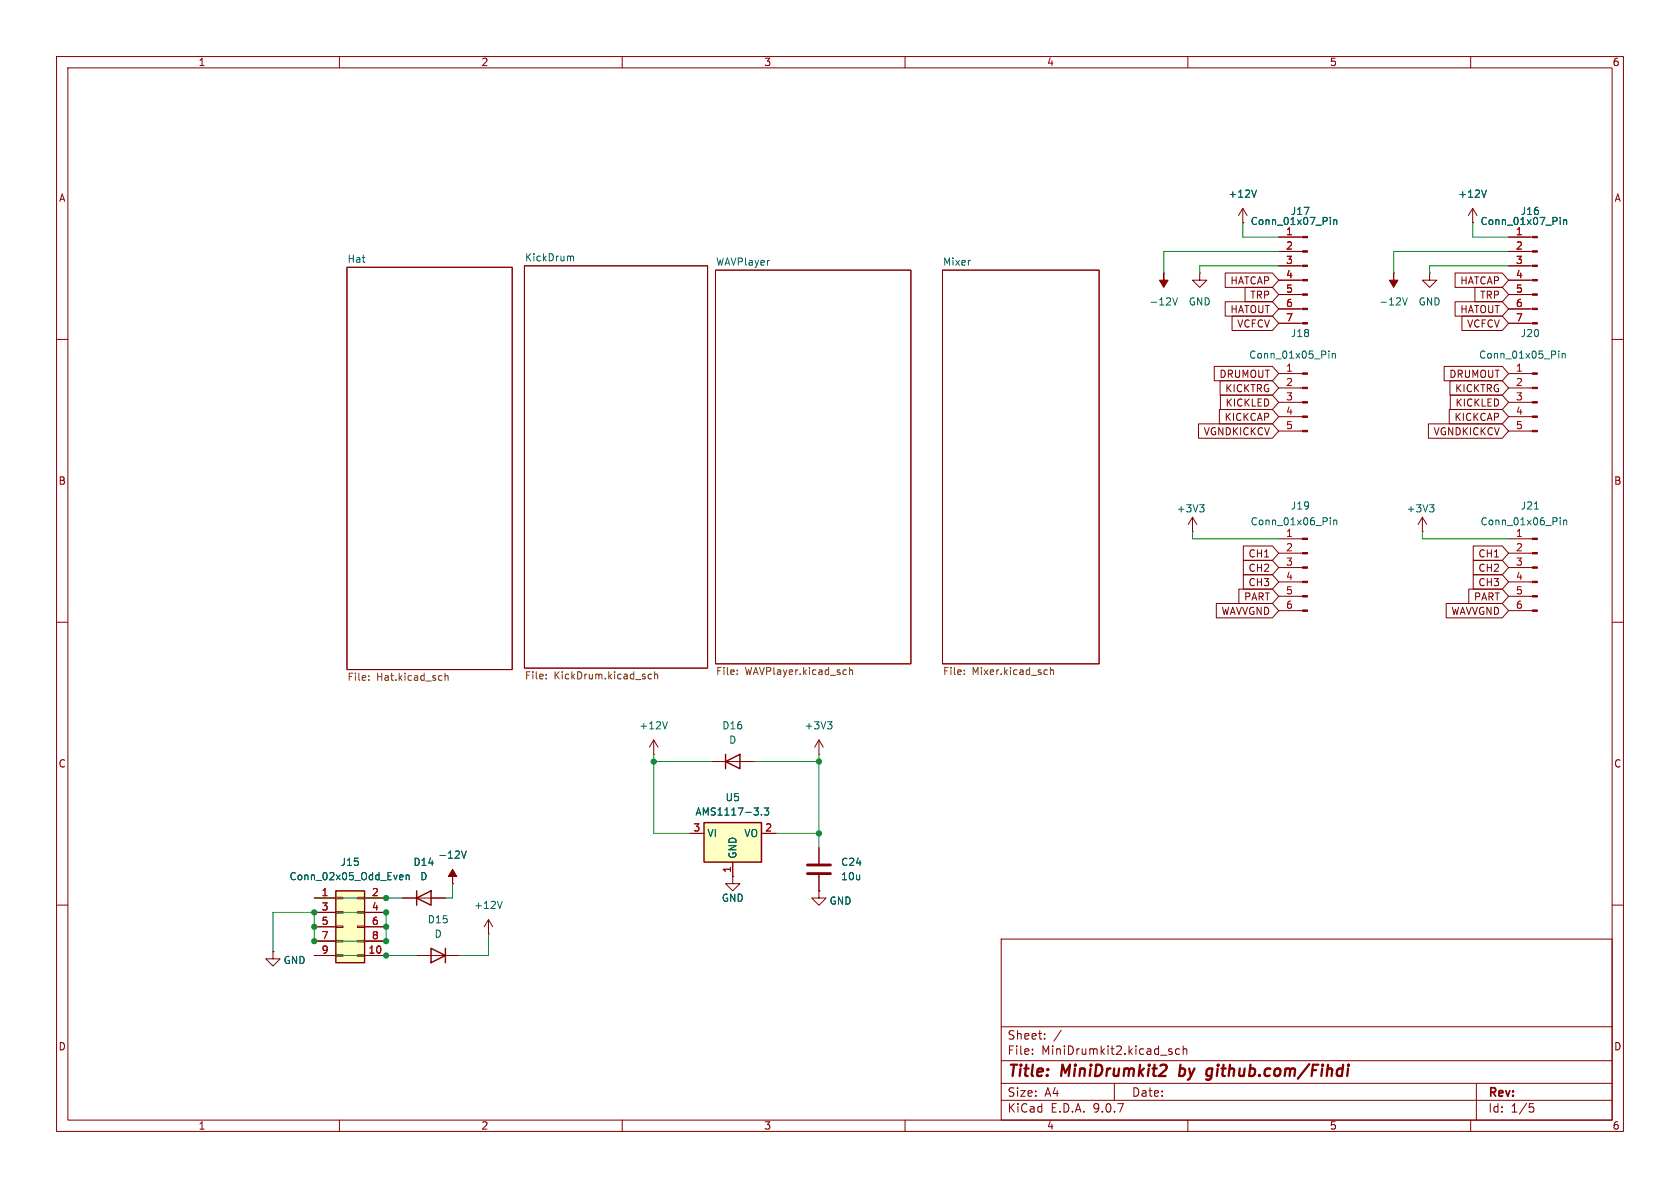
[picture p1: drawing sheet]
<svg xmlns="http://www.w3.org/2000/svg" width="297mm" height="210mm" viewBox="0 0 297 210" stroke-linecap="round" stroke-linejoin="round" font-family="sans-serif">
<g fill="none" stroke="#840000" stroke-width=".18">
<path d="M10 10h277v190h-277zM12 12h273v186h-273zM60 10v2M110 10v2M160 10v2M210 10v2M260 10v2M61.3 47.2h29.3v71.2h-29.3zM92.7 47h32.4v71.1h-32.4zM126.5 47.8h34.5v69.5h-34.5zM166.6 47.8h27.7v69.5h-27.7zM10 60h2"/>
<path d="M285 60h2M10 110h2M285 110h2M10 160h2M73.7 168.9h7.6M177 166h108v32h-108zM285 160h2M60 198v2M110 198v2M160 198v2M177 194.5h108M177 191.5h108"/>
<path d="M177 187.5h108M177 181.5h108M182.5 186.3v.1M182.5 185.5v.1M184.7 183.6v.1M184.7 182.8v.1M187.6 182.1l-1.3 2M197 191.5v3M206.7 185.8l.5 .2v.2l-.2 .2-.4-.1M206.7 185.5h.5M208.5 185.5l-.4-.1-.3 .3v.4l.2 .2h.5M209.2 185.5l.2-.1 .3 .1 .1 .9"/>
<path d="M209.2 184.9v1.5M210 198v2M260 198v2M261 191.5v6.5M270.4 195.1h.7M270.5 195.7h.4l.3 .3-.2 .5-.5 .1"/>
</g>
<path d="M208.5 190.1l.1 .1M208.7 188.2l-.3 2M213.8 188.9h.3M214.1 190.5l-.4 .4M214.2 190.1l-.6 .1" fill="none" stroke="#840000" stroke-width=".4"/>
<g fill="none" stroke="#725600" stroke-width=".18">
<path d="M65.2 119.5v.1M78.7 119v1.3M78.7 119.5l.2-.1 .3 .1v.8M96.6 119.9v.1M96.6 119.2v.2M115.2 119.2h-.4l-.2 .2 .1 .6h.5M115.7 119.3l.2-.1h.3l.1 .8M115.7 118.7v1.3M130.3 119.1v.2M130.3 118.5v.1M149.5 118.4l.1 .1M149.6 119.2l-.1 .1"/>
<path d="M150.2 118.5l.2-.1 .3 .1v.8M150.2 118v1.3M170.5 119.1v.2M170.5 118.5v.1M184.8 118.4l.4 .1M185.2 119.2l-.4 .1M185.7 118.5l.2-.1 .3 .1 .1 .8M185.7 118v1.3M65.2 120.2v.1"/>
</g>
<path d="M100.9 45.4l.1-.1h.3l.1 .8" fill="none" stroke="#006464" stroke-width=".18"/>
<path d="M76.2 167.6l2.5 1.3-2.5 1.3zM78.7 167.6v2.6" fill="none" stroke="#840000" stroke-width=".25"/>
<path d="M124.5 145.4h10.1v7h-10.1z" fill="#ffffc2"/>
<path d="M73.7 158.8l2.5-1.3v2.5zM73.7 157.5v2.5M124.5 145.4h10.1v7h-10.1z" fill="none" stroke="#840000" stroke-width=".25"/>
<g fill="none" stroke="#840000" stroke-width=".18">
<path d="M219.7 39.4h.1M219.7 36.8l-.8 1.3M219.7 36.8l.8 1.3M219.7 36.8v2.6M260.3 39.4h.1M260.3 36.8l-.7 1.3M260.3 36.8l.8 1.3M260.3 36.8v2.6M226.1 41.9h4.2M226.1 44.5h4.2M226.1 47h4.2M226.1 49.5h4.2"/>
<path d="M226.1 52.1h4.2M226.1 54.6h4.2M226.1 57.2h4.2M246.4 48.3h.1M252.7 48.3v1.2h1.3l-1.3 1.3-1.2-1.3h1.2M252.7 48.3h.1M266.7 41.9h4.2M266.7 44.5h4.2M266.7 47h4.2M266.7 49.5h4.2M266.7 52.1h4.2M266.7 54.6h4.2"/>
<path d="M266.7 57.2h4.2M266.7 66h4.2M266.7 68.6h4.2M266.7 71.1h4.2M266.7 73.7h4.2M266.7 76.2h4.2M251.5 94h.1M251.5 91.4l-.8 1.3M251.5 91.4l.7 1.3M251.5 91.4v2.6M266.7 95.3h4.2M266.7 97.8h4.2"/>
<path d="M266.7 100.3h4.2M266.7 102.9h4.2M266.7 105.4h4.2M266.7 108h4.2M115.6 133.4h.1M115.6 130.8l-.8 1.3M115.6 130.8l.7 1.3M115.6 130.8v2.6M144.8 133.4h.1M144.8 130.8l-.8 1.3M144.8 130.8l.7 1.3M144.8 130.8v2.6"/>
<path d="M71.1 158.8h7.6M80 156.2h.1M121.9 147.3h2.6M129.5 152.4v2.5M134.6 147.3h2.6M48.3 168.2v1.3h1.2l-1.2 1.3-1.3-1.3h1.3M48.3 168.2h.1M86.4 165.1h.1M86.4 162.6l-.8 1.2M86.4 162.6l.7 1.2M86.4 162.6v2.5"/>
</g>
<g fill="none" stroke="#006464" stroke-width=".18">
<path d="M222.1 33.6l-.4 1.3M235.2 38.4v.1M235.2 38.8v.9M235.8 39l.2-.2 .3 .1v.8M235.8 38.8v.9M262.8 33.6l-.5 1.3M275.8 38.4v.1M275.8 38.8v.9M276.4 38.8v.9M276.4 39l.2-.2 .3 .1 .1 .8M248 52.6l.4 1.3 .4-1.3M275.6 62v.2"/>
<path d="M275.6 62.5v.8M276.2 62.5v.8M276.2 62.6l.2-.1h.3v.8M252.7 89.2h.8l-.4 .5M253.3 89.7l.2 .3v.3l-.2 .2M271.3 90h.7M275.8 91.5v.1M275.8 91.9v.9M276.4 91.9v.9M276.4 92.1l.2-.2 .3 .1 .1 .8M118 127.6l-.4 1.2M146.3 127.6h.8l-.4 .5"/>
<path d="M146.8 128.1l.3 .2v.3l-.3 .2M81.6 150.4l.4 1.3 .4-1.3M88.8 159.3l-.4 1.3M134.6 144v.1M135.1 142.8h.8l-.4 .5 .3 .1v.6l-.2 .1-.5-.1"/>
</g>
<g fill="#840000" stroke="#840000" stroke-width=".18">
<path d="M270.9 95.1h.9v.3h-.9z"/>
<path d="M270.9 97.7h.9v.2h-.9z"/>
<path d="M270.9 100.2h.9v.3h-.9z"/>
<path d="M270.9 102.7h.9v.3h-.9z"/>
<path d="M270.9 105.3h.9v.2h-.9z"/>
<path d="M270.9 107.8h.9v.3h-.9z"/>
<path d="M270.9 65.9h.9v.3h-.9z"/>
<path d="M270.9 68.5h.9v.2h-.9z"/>
<path d="M270.9 71h.9v.2h-.9z"/>
<path d="M270.9 73.5h.9v.3h-.9z"/>
<path d="M270.9 76.1h.9v.2h-.9z"/>
<path d="M246.4 48.3v1.2h.7l-.7 1.3-.8-1.3h.8z"/>
<path d="M80 153.7l.8 1.2h-.8v1.3v-1.3h-.8z"/>
<path d="M270.9 41.8h.9v.2h-.9z"/>
<path d="M270.9 44.3h.9v.3h-.9z"/>
<path d="M270.9 46.9h.9v.2h-.9z"/>
<path d="M270.9 49.4h.9v.3h-.9z"/>
<path d="M270.9 51.9h.9v.3h-.9z"/>
<path d="M270.9 54.5h.9v.2h-.9z"/>
<path d="M270.9 57h.9v.3h-.9z"/>
<path d="M230.3 41.8h.8v.2h-.8z"/>
<path d="M230.3 44.3h.8v.3h-.8z"/>
<path d="M230.3 46.9h.8v.2h-.8z"/>
<path d="M230.3 49.4h.8v.3h-.8z"/>
<path d="M230.3 51.9h.8v.3h-.8z"/>
<path d="M230.3 54.5h.8v.2h-.8z"/>
<path d="M230.3 57h.8v.3h-.8z"/>
</g>
<path d="M59.4 157.5h5v12.7h-5z" fill="#ffffc2"/>
<path d="M128.3 134.6l2.5-1.2v2.5zM128.3 133.4v2.5M59.4 157.5h5v12.7h-5z" fill="none" stroke="#840000" stroke-width=".25"/>
<g fill="none" stroke="#840000" stroke-width=".18">
<path d="M219.7 39.4h.1M260.3 39.4h.1M205.7 48.3h.1M212.1 48.3v1.2h1.3l-1.3 1.3-1.3-1.3h1.3M212.1 48.3h.1M216.6 53.3h8.3l1.2 1.3-1.2 1.3h-8.3zM216.6 48.3h8.3l1.2 1.2-1.2 1.3h-8.3zM217.8 55.9h7.1l1.2 1.3-1.2 1.2h-7.1zM220.1 50.8h4.8l1.2 1.3-1.2 1.2h-4.8zM226.1 41.9h3.8M226.1 44.5h3.8M226.1 47h3.8"/>
<path d="M226.1 49.5h3.8M226.1 52.1h3.8M226.1 54.6h3.8M226.1 57.2h3.8M257.2 53.3h8.4l1.1 1.3-1.1 1.3h-8.4zM257.2 48.3h8.4l1.1 1.2-1.1 1.3h-8.4zM258.4 55.9h7.2l1.1 1.3-1.1 1.2h-7.2zM260.7 50.8h4.9l1.1 1.3-1.1 1.2h-4.9zM266.7 41.9h3.8M266.7 44.5h3.8M266.7 47h3.8M266.7 49.5h3.8"/>
<path d="M266.7 52.1h3.8M266.7 54.6h3.8M266.7 57.2h3.8M211.9 74.9h13l1.2 1.3-1.2 1.3h-13zM214.7 64.8h10.2l1.2 1.2-1.2 1.3h-10.2zM215.6 72.4h9.3l1.2 1.3-1.2 1.2h-9.3zM215.7 67.3h9.2l1.2 1.3-1.2 1.3h-9.2zM215.8 69.8h9.1l1.2 1.3-1.2 1.3h-9.1zM226.1 66h4.2M226.1 68.6h4.2M226.1 71.1h4.2M226.1 73.7h4.2"/>
<path d="M226.1 76.2h4.2M252.5 74.9h13.1l1.1 1.3-1.1 1.3h-13.1zM255.3 64.8h10.3l1.1 1.2-1.1 1.3h-10.3zM256.2 72.4h9.4l1.1 1.3-1.1 1.2h-9.4zM256.3 67.3h9.3l1.1 1.3-1.1 1.3h-9.3zM256.4 69.8h9.2l1.1 1.3-1.1 1.3h-9.2zM210.8 94h.1M210.8 91.4l-.7 1.3M210.8 91.4l.8 1.3M210.8 91.4v2.6M219.8 99.1h5.1l1.2 1.2-1.2 1.3h-5.1zM219.8 96.5h5.1l1.2 1.3-1.2 1.3h-5.1z"/>
<path d="M226.1 95.3h4.2M226.1 97.8h4.2M260.4 99.1h5.2l1.1 1.2-1.1 1.3h-5.2zM260.4 96.5h5.2l1.1 1.3-1.1 1.3h-5.2zM215 106.7h9.9l1.2 1.3-1.2 1.2h-9.9zM219 104.1h5.9l1.2 1.3-1.2 1.3h-5.9zM219.8 101.6h5.1l1.2 1.3-1.2 1.2h-5.1zM226.1 100.3h4.2M226.1 102.9h4.2M226.1 105.4h4.2M226.1 108h4.2M255.7 106.7h9.9l1.1 1.3-1.1 1.2h-9.9z"/>
<path d="M259.7 104.1h5.9l1.1 1.3-1.1 1.3h-5.9zM260.4 101.6h5.2l1.1 1.3-1.1 1.2h-5.2zM125.7 134.6h7.6M55.6 158.8h3.8M59.4 158.6h1.2v.3h-1.2zM63.2 158.6h1.2v.3h-1.2zM64.4 158.8h3.9M71.1 158.8h2.6M76.2 158.8h2.5M80 156.2h.1M121.9 147.3h2.6M129.5 154.9v1.3h1.3l-1.3 1.3-1.2-1.3h1.2"/>
<path d="M129.5 154.9h.1M129.5 152.4v2.5M134.6 147.3h2.6M144.8 157.5v1.3h1.2l-1.2 1.2-1.3-1.2h1.3M144.8 157.5h.1M144.8 149.9v2.8M144.8 154.7v2.8M48.3 168.2h.1M55.6 161.3h3.8M55.6 163.8h3.8M55.6 166.4h3.8M55.6 168.9h3.8"/>
<path d="M59.4 161.2h1.2v.2h-1.2zM59.4 163.7h1.2v.3h-1.2zM59.4 166.2h1.2v.3h-1.2zM59.4 168.8h1.2v.2h-1.2zM63.2 161.2h1.2v.2h-1.2zM63.2 163.7h1.2v.3h-1.2zM63.2 166.2h1.2v.3h-1.2zM63.2 168.8h1.2v.2h-1.2zM64.4 161.3h3.9M64.4 163.8h3.9M64.4 166.4h3.9M64.4 168.9h3.9"/>
</g>
<g fill="none" stroke="#006464" stroke-width=".18">
<path d="M222.1 33.6l-.4 1.3M235.2 38.4v.1M235.2 38.8v.9M235.8 38.8v.9M235.8 39l.2-.2 .3 .1v.8M262.8 33.6l-.5 1.3M275.8 38.4v.1M275.8 38.8v.9M276.4 38.8v.9M276.4 39l.2-.2 .3 .1 .1 .8M207.3 52.6l.4 1.3 .5-1.3M234.9 62v.2"/>
<path d="M234.9 62.5v.8M235.5 62.5v.8M235.5 62.6l.2-.1h.3l.1 .8M212.1 89.2h.8l-.5 .5M212.6 89.7l.3 .3v.3l-.3 .2M235.2 91.5v.1M235.2 91.9v.9M235.8 91.9v.9M235.8 92.1l.2-.2 .3 .1v.8M70.8 154.7h.4l.1 .3-.7 .1M71.2 155.5h-.4M71.8 154.8l.2-.1h.3v.8"/>
<path d="M71.8 154.7v.8M81.6 150.4l.4 1.3 .4-1.3M134.6 144v.1M135.1 142.8h.8l-.4 .5 .3 .1v.6l-.2 .1-.5-.1"/>
</g>
<g fill="#840000" stroke="#840000" stroke-width=".18">
<path d="M230.3 95.1h.8v.3h-.8z"/>
<path d="M230.3 97.7h.8v.2h-.8z"/>
<path d="M230.3 100.2h.8v.3h-.8z"/>
<path d="M230.3 102.7h.8v.3h-.8z"/>
<path d="M230.3 105.3h.8v.2h-.8z"/>
<path d="M230.3 107.8h.8v.3h-.8z"/>
<path d="M230.3 65.9h.8v.3h-.8z"/>
<path d="M230.3 68.5h.8v.2h-.8z"/>
<path d="M230.3 71h.8v.2h-.8z"/>
<path d="M230.3 73.5h.8v.3h-.8z"/>
<path d="M230.3 76.1h.8v.2h-.8z"/>
<path d="M205.7 48.3v1.2h.8l-.8 1.3-.7-1.3h.7z"/>
</g>
<path d="M142.7 152.9h4.1M142.7 154.4h4.1" fill="none" stroke="#840000" stroke-width=".51"/>
<g fill="none" stroke="#009600" stroke-width=".18">
<path d="M219.7 39.4v2.5h6.4M260.3 39.4v2.5h6.4M226.1 47h-14v1.3M226.1 44.5h-20.4v3.8M266.7 47h-14v1.3M266.7 44.5h-20.3v3.8M210.8 94v1.3h15.3M251.5 94v1.3h15.2M115.6 134.6h10.1M115.6 133.4v13.9h6.3M133.3 134.6h11.5M144.8 133.4v16.5"/>
<path d="M55.6 158.8h15.5M80 156.2v2.6h-1.3M137.2 147.3h7.6M55.6 161.3v5.1h12.7v-5.1h-20v6.9M55.6 168.9h18.1M86.4 165.1v3.8h-5.1"/>
</g>
<g fill="#009600" stroke="#009600" stroke-width=".18">
<circle cx="68.3" cy="161.3" r=".46"/>
<circle cx="68.3" cy="158.8" r=".46"/>
<circle cx="68.3" cy="168.9" r=".46"/>
<circle cx="68.3" cy="166.4" r=".46"/>
<circle cx="68.3" cy="163.8" r=".46"/>
<circle cx="55.6" cy="166.4" r=".46"/>
<circle cx="55.6" cy="163.8" r=".46"/>
<circle cx="55.6" cy="161.3" r=".46"/>
<circle cx="115.6" cy="134.6" r=".46"/>
<circle cx="144.8" cy="147.3" r=".46"/>
<circle cx="144.8" cy="134.6" r=".46"/>
</g>
<g font-size="2.8" fill="#840000">
<text x="178" y="190.9">Title:</text>
<text x="187.7" y="190.9">MiniDrumkit2</text>
<text x="209.3" y="190.9">by</text>
<text x="215" y="190.9">github.com/Fihdi</text>
</g>
<g font-size="2.1" fill="#840000">
<text x="178" y="184">Sheet:</text>
<text x="178" y="186.7">File:</text>
<text x="184.1" y="186.7">MiniDrumkit2.kicad_sch</text>
<text x="178" y="196.9">KiCad</text>
<text x="178" y="194.1">Size:</text>
<text x="184.7" y="194.1">A4</text>
<text x="185.7" y="196.9">E.D.A.</text>
<text x="193.3" y="196.9">9.0.7</text>
<text x="200" y="194.1">Date:</text>
<text x="263" y="194.3">Rev:</text>
<text x="263" y="196.9">Id:</text>
<text x="267.1" y="196.9">1/5</text>
</g>
<g font-size="1.8" fill="#840000">
<text x="35" y="11.9">1</text>
<text x="85" y="11.9">2</text>
<text x="135" y="11.9">3</text>
<text x="185" y="11.9">4</text>
<text x="235" y="11.9">5</text>
<text x="285" y="11.9">6</text>
<text x="10.3" y="35.9">A</text>
<text x="285.3" y="35.9">A</text>
<text x="217.4" y="50.5">HATCAP</text>
<text x="220.9" y="53">TRP</text>
<text x="258.1" y="50.5">HATCAP</text>
<text x="261.6" y="53">TRP</text>
<text x="217.4" y="55.6">HATOUT</text>
<text x="218.6" y="58.1">VCFCV</text>
<text x="258.1" y="55.6">HATOUT</text>
<text x="259.3" y="58.1">VCFCV</text>
<text x="215.5" y="67">DRUMOUT</text>
<text x="216.5" y="69.5">KICKTRG</text>
<text x="256.1" y="67">DRUMOUT</text>
<text x="257.1" y="69.5">KICKTRG</text>
<text x="212.7" y="77.2">VGNDKICKCV</text>
<text x="216.4" y="74.6">KICKCAP</text>
<text x="216.6" y="72.1">KICKLED</text>
<text x="253.3" y="77.2">VGNDKICKCV</text>
<text x="257" y="74.6">KICKCAP</text>
<text x="257.2" y="72.1">KICKLED</text>
<text x="10.3" y="85.9">B</text>
<text x="285.3" y="85.9">B</text>
<text x="220.6" y="101.3">CH2</text>
<text x="220.6" y="98.7">CH1</text>
<text x="261.3" y="101.3">CH2</text>
<text x="261.3" y="98.7">CH1</text>
<text x="219.8" y="106.4">PART</text>
<text x="220.6" y="103.8">CH3</text>
<text x="260.5" y="106.4">PART</text>
<text x="261.3" y="103.8">CH3</text>
<text x="215.8" y="108.9">WAVVGND</text>
<text x="256.5" y="108.9">WAVVGND</text>
<text x="10.3" y="135.9">C</text>
<text x="285.3" y="135.9">C</text>
<text x="10.3" y="185.9">D</text>
<text x="285.3" y="185.9">D</text>
<text x="35" y="199.9">1</text>
<text x="85" y="199.9">2</text>
<text x="135" y="199.9">3</text>
<text x="185" y="199.9">4</text>
<text x="235" y="199.9">5</text>
<text x="285" y="199.9">6</text>
</g>
<g font-size="1.8" fill="#006464">
<text x="217.1" y="35.2">+12V</text>
<text x="257.7" y="35.2">+12V</text>
<text x="221" y="40">Conn_01x07_Pin</text>
<text x="228.1" y="38.2">J17</text>
<text x="261.6" y="40">Conn_01x07_Pin</text>
<text x="268.7" y="38.2">J16</text>
<text x="61.3" y="46.5">Hat</text>
<text x="92.7" y="46.3">KickDrum</text>
<text x="126.5" y="47">WAVPlayer</text>
<text x="166.6" y="47">Mixer</text>
<text x="203.1" y="54.2">-12V</text>
<text x="210.1" y="54.2">GND</text>
<text x="228.1" y="59.8">J18</text>
<text x="243.7" y="54.2">-12V</text>
<text x="250.7" y="54.2">GND</text>
<text x="268.7" y="59.8">J20</text>
<text x="220.7" y="63.6">Conn_01x05_Pin</text>
<text x="261.4" y="63.6">Conn_01x05_Pin</text>
<text x="207.9" y="90.8">+3V3</text>
<text x="221" y="93.1">Conn_01x06_Pin</text>
<text x="228.1" y="90.3">J19</text>
<text x="248.6" y="90.8">+3V3</text>
<text x="261.6" y="93.1">Conn_01x06_Pin</text>
<text x="268.7" y="90.3">J21</text>
<text x="112.9" y="129.1">+12V</text>
<text x="127.6" y="129.1">D16</text>
<text x="128.8" y="131.7">D</text>
<text x="142.1" y="129.1">+3V3</text>
<text x="128.2" y="141.8">U5</text>
<text x="122.8" y="144.4">AMS1117-3.3</text>
<text x="125" y="148.2">VI</text>
<text x="131.5" y="148.2">VO</text>
<text x="51.1" y="155.8">Conn_02x05_Odd_Even</text>
<text x="60.1" y="153.3">J15</text>
<text x="73" y="153.3">D14</text>
<text x="74.2" y="155.8">D</text>
<text x="77.4" y="152">-12V</text>
<text x="130.4" y="151.9" transform="rotate(-90 130.4 151.9)">GND</text>
<text x="148.6" y="153.3">C24</text>
<text x="148.6" y="155.8">10u</text>
<text x="83.7" y="160.9">+12V</text>
<text x="127.5" y="159.6">GND</text>
<text x="146.6" y="160.1">GND</text>
<text x="75.5" y="163.4">D15</text>
<text x="76.7" y="166">D</text>
<text x="50" y="170.6">GND</text>
</g>
<g font-size="1.8" fill="#a90000">
<text x="227.3" y="41.7">1</text>
<text x="267.9" y="41.7">1</text>
<text x="227.3" y="44.2">2</text>
<text x="227.3" y="46.7">3</text>
<text x="267.9" y="44.2">2</text>
<text x="267.9" y="46.7">3</text>
<text x="227.3" y="49.3">4</text>
<text x="227.3" y="51.8">5</text>
<text x="267.9" y="49.3">4</text>
<text x="267.9" y="51.8">5</text>
<text x="227.3" y="54.4">6</text>
<text x="227.3" y="56.9">7</text>
<text x="267.9" y="54.4">6</text>
<text x="267.9" y="56.9">7</text>
<text x="227.3" y="65.8">1</text>
<text x="267.9" y="65.8">1</text>
<text x="227.3" y="68.3">2</text>
<text x="227.3" y="70.9">3</text>
<text x="267.9" y="68.3">2</text>
<text x="267.9" y="70.9">3</text>
<text x="227.3" y="73.4">4</text>
<text x="227.3" y="75.9">5</text>
<text x="267.9" y="73.4">4</text>
<text x="267.9" y="75.9">5</text>
<text x="227.3" y="95">1</text>
<text x="267.9" y="95">1</text>
<text x="227.3" y="97.5">2</text>
<text x="227.3" y="100.1">3</text>
<text x="267.9" y="97.5">2</text>
<text x="267.9" y="100.1">3</text>
<text x="227.3" y="102.6">4</text>
<text x="227.3" y="105.2">5</text>
<text x="227.3" y="107.7">6</text>
<text x="267.9" y="102.6">4</text>
<text x="267.9" y="105.2">5</text>
<text x="267.9" y="107.7">6</text>
<text x="122.5" y="147.1">3</text>
<text x="135.2" y="147.1">2</text>
<text x="129.3" y="154.4" transform="rotate(-90 129.3 154.4)">1</text>
<text x="56.8" y="158.5">1</text>
<text x="56.8" y="161">3</text>
<text x="65.6" y="158.5">2</text>
<text x="65.6" y="161">4</text>
<text x="56.8" y="163.6">5</text>
<text x="56.8" y="166.1">7</text>
<text x="65.6" y="163.6">6</text>
<text x="65.6" y="166.1">8</text>
<text x="56.8" y="168.7">9</text>
<text x="65" y="168.7">10</text>
</g>
<g font-size="1.8" fill="#725600">
<text x="126.5" y="119.7">File:</text>
<text x="131.7" y="119.7">WAVPlayer.kicad_sch</text>
<text x="166.6" y="119.7">File:</text>
<text x="171.8" y="119.7">Mixer.kicad_sch</text>
<text x="61.3" y="120.7">File:</text>
<text x="66.6" y="120.7">Hat.kicad_sch</text>
<text x="92.7" y="120.4">File:</text>
<text x="97.9" y="120.4">KickDrum.kicad_sch</text>
</g>
</svg>
